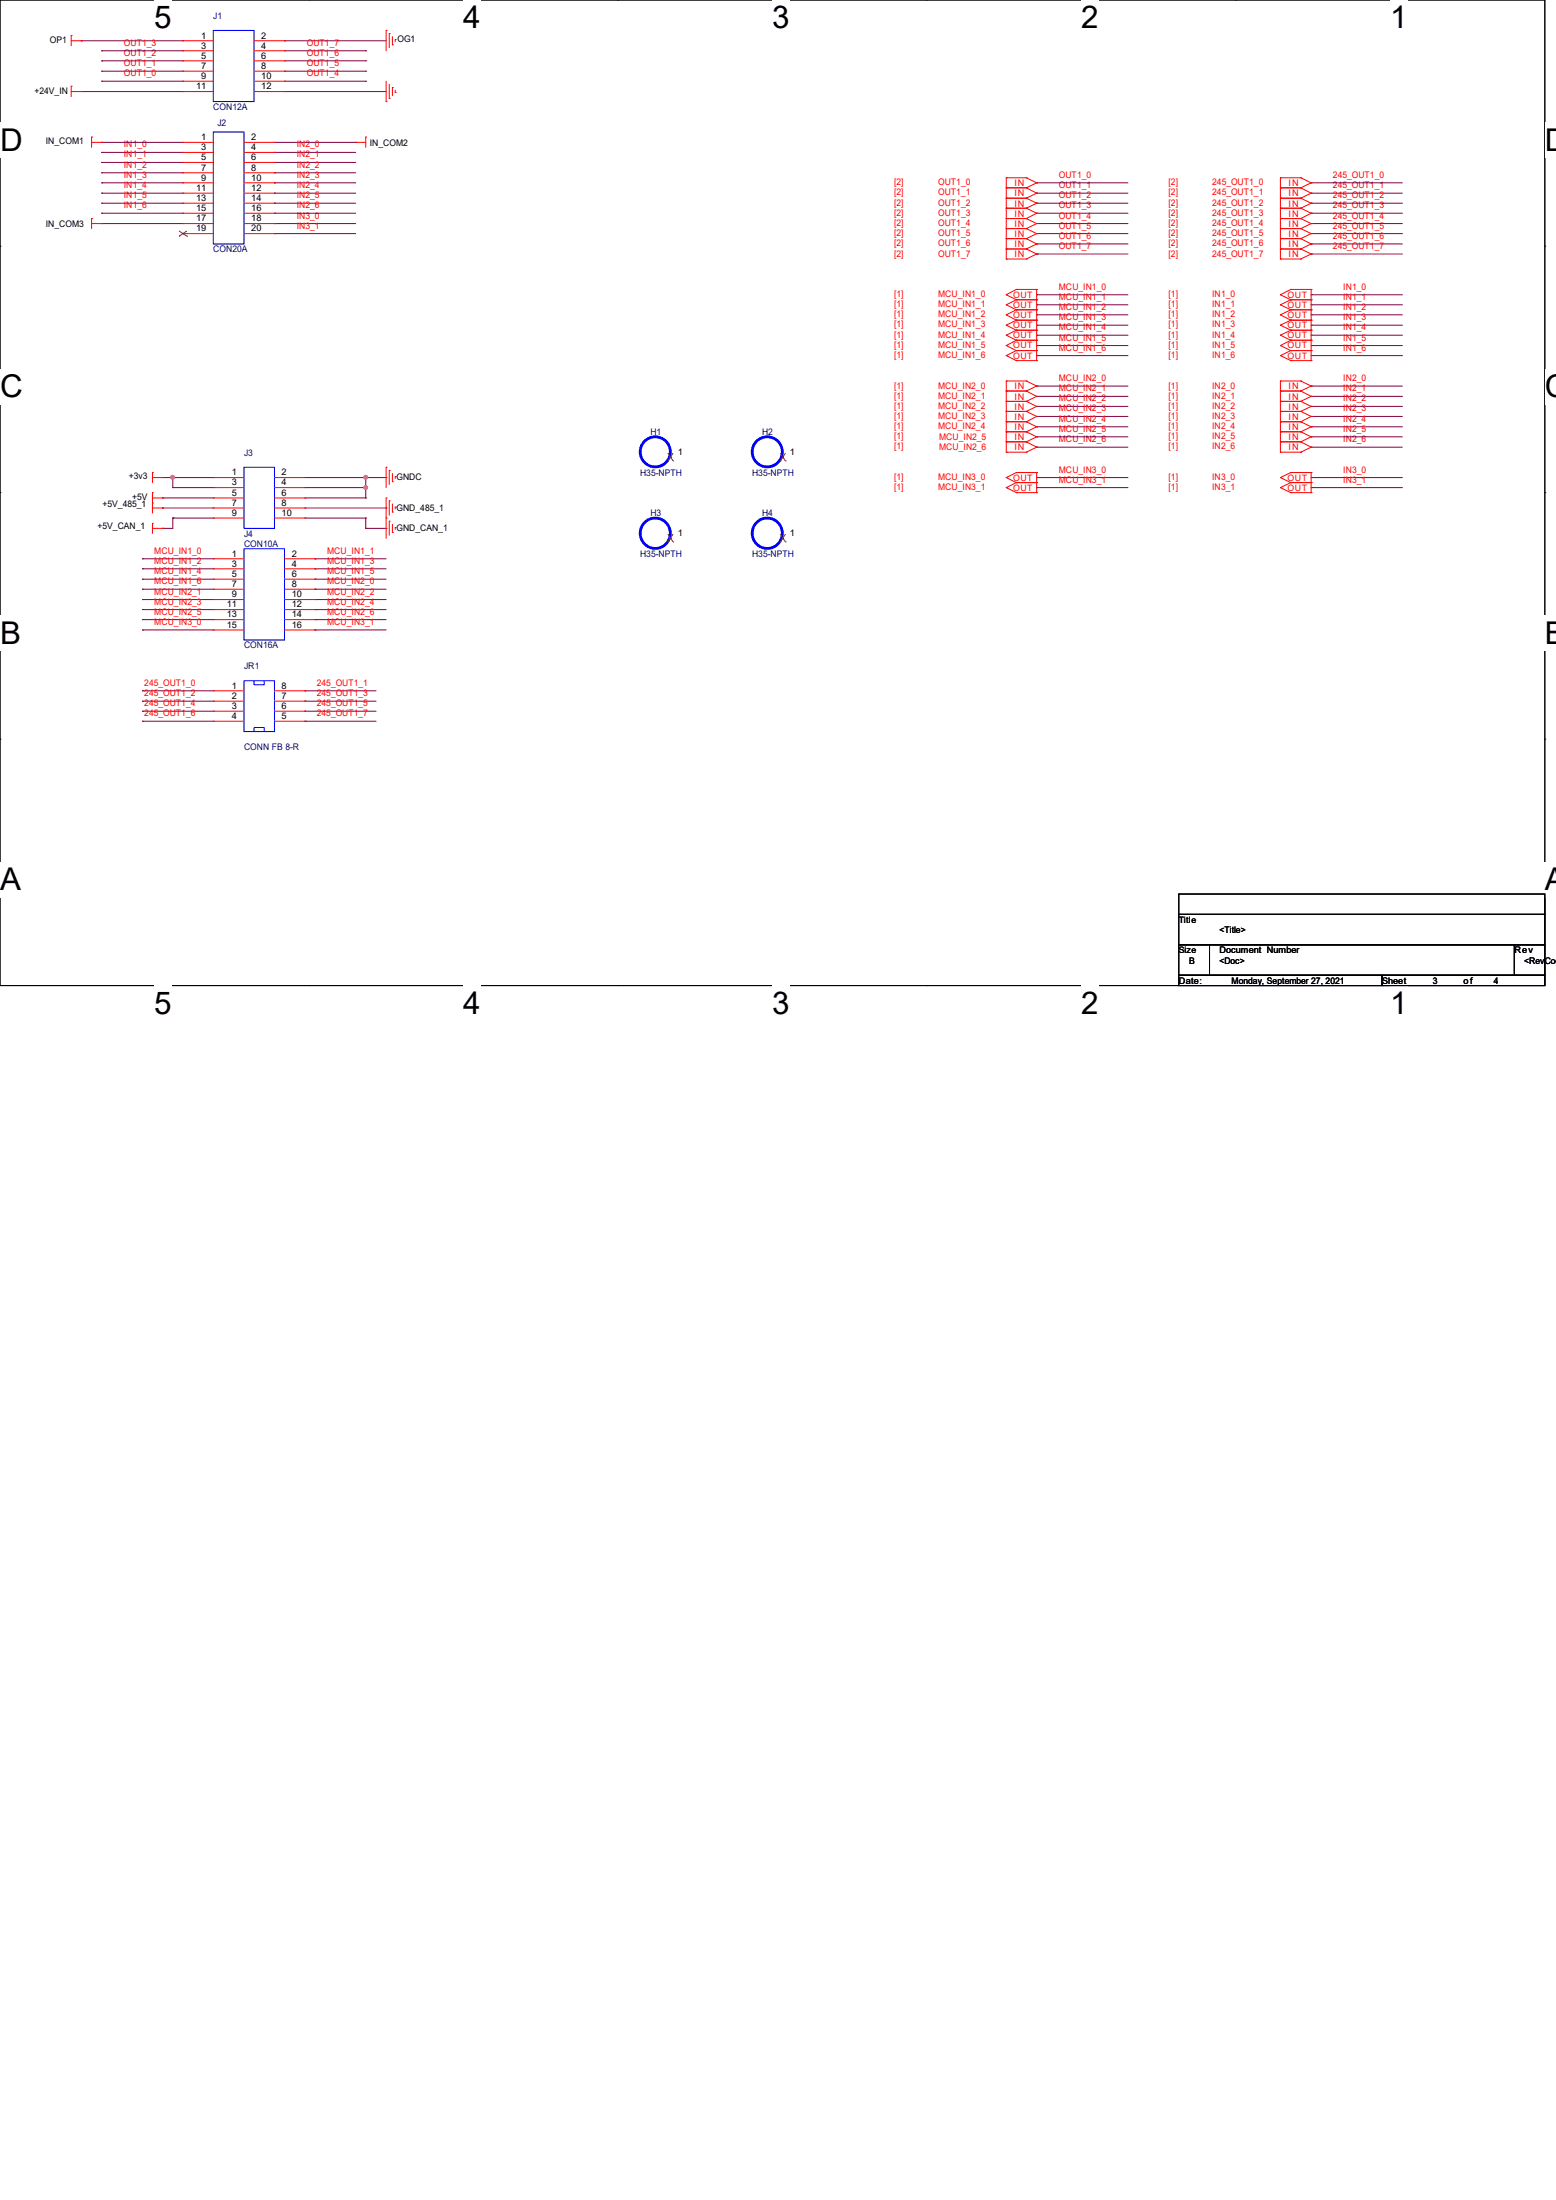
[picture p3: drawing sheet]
<svg xmlns="http://www.w3.org/2000/svg" width="210mm" height="297mm" viewBox="0 0 210 297" stroke-linecap="round" stroke-linejoin="round" font-family="sans-serif">
<path d="M0 0h208.5v133.1h-208.5z" fill="none" stroke="#000" stroke-width=".13"/>
<g fill="#fff">
<path d="M20.8 0h2.4v4.7h-2.4z"/>
<path d="M20.8 133.1h2.4v4.7h-2.4z"/>
</g>
<path d="M41.7 0h.1M41.7 133.1h.1" fill="none" stroke="#000" stroke-width=".13"/>
<g fill="#fff">
<path d="M62.5 0h2.4v4.7h-2.4z"/>
<path d="M62.5 133.1h2.4v4.7h-2.4z"/>
</g>
<path d="M83.4 0h.1M83.4 133.1h.1" fill="none" stroke="#000" stroke-width=".13"/>
<g fill="#fff">
<path d="M104.2 0h2.4v4.7h-2.4z"/>
<path d="M104.2 133.1h2.4v4.7h-2.4z"/>
</g>
<path d="M125.1 0h.1M125.1 133.1h.1" fill="none" stroke="#000" stroke-width=".13"/>
<g fill="#fff">
<path d="M145.9 0h2.4v4.7h-2.4z"/>
<path d="M145.9 133.1h2.4v4.7h-2.4z"/>
</g>
<path d="M166.8 0h.1M166.8 133.1h.1" fill="none" stroke="#000" stroke-width=".13"/>
<g fill="#fff">
<path d="M187.6 0h2.4v4.7h-2.4z"/>
<path d="M187.6 133.1h2.4v4.7h-2.4z"/>
<path d="M0 16.6h3v4.7h-3z"/>
<path d="M208.5 16.6h1.5v4.7h-1.5z"/>
<path d="M0 49.8h3v4.8h-3z"/>
<path d="M208.5 49.8h1.5v4.8h-1.5z"/>
</g>
<path d="M0 33.2h.1M208.5 33.2h.1" fill="none" stroke="#000" stroke-width=".13"/>
<g fill="#fff">
<path d="M0 83.1h2.8v4.7h-2.8z"/>
<path d="M208.5 83.1h1.5v4.7h-1.5z"/>
</g>
<path d="M0 66.5h.1M208.5 66.5h.1" fill="none" stroke="#000" stroke-width=".13"/>
<g fill="#fff">
<path d="M-.1 116.4h2.9v4.7h-2.9z"/>
<path d="M208.4 116.4h1.6v4.7h-1.6z"/>
</g>
<path d="M0 99.8h.1M208.5 99.8h.1M159.1 120.7h49.4v2.7h-49.4zM159.1 123.4h49.4v4.2h-49.4zM159.1 127.6h4.1v4.1h-4.1zM159.1 131.7h27.4v1.4h-27.4zM163.2 127.6h41.2v4.1h-41.2zM186.5 131.7h22v1.4h-22zM204.4 127.6h4.1v4.1h-4.1z" fill="none" stroke="#000" stroke-width=".13"/>
<g fill="none" stroke="#800040" stroke-width=".13">
<path d="M11 5.5h.1M11 12.4h13.7M11 5.5h13.7M13.7 8.2h.1M13.7 6.9h.1M13.7 9.6h.1M13.7 11h.1M13.7 19.2h.1M13.7 8.2h11M13.7 6.9h11M13.7 9.6h11M13.7 11h11"/>
<path d="M13.7 19.2h11M24.7 12.4h.1M37 19.2h11M38.4 12.4h.1M38.4 5.5h.1M38.4 12.4h13.7M38.4 5.5h13.7M38.4 8.2h11M38.4 6.9h11M38.4 9.6h11M38.4 11h11M48 19.2h.1"/>
<path d="M49.4 6.9h.1M49.4 8.2h.1M49.4 9.6h.1M49.4 11h.1M13.7 30.2h.1M13.7 20.6h.1M13.7 21.9h.1M13.7 23.3h.1M13.7 24.7h.1M13.7 26.1h.1M13.7 27.4h.1M13.7 28.8h.1"/>
<path d="M13.7 26.1h11M13.7 24.7h11M13.7 28.8h11M13.7 27.4h11M13.7 30.2h11M13.7 20.6h11M13.7 21.9h11M13.7 23.3h11M37 30.2h.1M37 31.5h.1M37 20.6h.1M37 21.9h.1"/>
<path d="M37 23.3h.1M37 24.7h.1M37 26.1h.1M37 27.4h.1M37 28.8h.1M37 26.1h11M37 24.7h11M37 28.8h11M37 27.4h11M37 31.5h11M37 30.2h11M37 20.6h11"/>
<path d="M37 21.9h11M37 23.3h11M139.9 26.1h.1M139.9 24.7h.1M139.9 28.8h.1M139.9 27.4h.1M139.9 31.5h.1M139.9 30.2h.1M139.9 34.3h.1M139.9 32.9h.1M139.9 39.8h.1M139.9 26.1h12.3"/>
<path d="M139.9 24.7h12.3M139.9 28.8h12.3M139.9 27.4h12.3M139.9 31.5h12.3M139.9 30.2h12.3M139.9 34.3h12.3M139.9 32.9h12.3M139.9 39.8h12.3M177 26.1h.1M177 24.7h.1M177 28.8h.1M177 27.4h.1"/>
<path d="M177 31.5h.1M177 30.2h.1M177 34.3h.1M177 32.9h.1M177 39.8h.1M177 26.1h12.3M177 24.7h12.3M177 28.8h12.3M177 27.4h12.3M177 31.5h12.3M177 30.2h12.3M177 34.3h12.3"/>
<path d="M177 32.9h12.3M177 39.8h12.3M139.9 41.1h.1M139.9 42.5h.1M139.9 43.9h.1M139.9 45.3h.1M139.9 46.7h.1M139.9 48h.1M139.9 52.1h.1M139.9 53.5h.1M139.9 54.9h.1M139.9 56.2h.1"/>
<path d="M139.9 57.6h.1M139.9 59h.1M139.9 41.1h12.3M139.9 42.5h12.3M139.9 43.9h12.3M139.9 45.3h12.3M139.9 46.7h12.3M139.9 48h12.3M139.9 52.1h12.3M139.9 53.5h12.3M139.9 54.9h12.3M139.9 56.2h12.3"/>
<path d="M139.9 57.6h12.3M139.9 59h12.3M177 41.1h.1M177 42.5h.1M177 43.9h.1M177 45.3h.1M177 46.7h.1M177 48h.1M177 52.1h.1M177 53.5h.1M177 54.9h.1M177 56.2h.1"/>
<path d="M177 57.6h.1M177 59h.1M177 41.1h12.3M177 42.5h12.3M177 43.9h12.3M177 45.3h12.3M177 46.7h12.3M177 48h12.3M177 52.1h12.3M177 53.5h12.3M177 54.9h12.3M177 56.2h12.3"/>
<path d="M177 57.6h12.3M177 59h12.3M19.2 75.4h.1M19.2 76.8h.1M19.2 78.2h.1M19.2 79.5h.1M19.2 75.4h9.6M19.2 76.8h9.6M19.2 78.2h9.6M19.2 79.5h9.6M21.9 67.2h.1M21.9 68.6h.1"/>
<path d="M21.9 71.3h.1M21.9 64.5h6.9M21.9 67.2h6.9M21.9 68.6h6.9M23.3 64.5h.1M23.3 69.9h.1M23.3 65.8h.1M23.3 65.8h5.5M23.3 69.9v1.4h-1.4M23.3 69.9h5.5M23.3 64.5v1.3M28.8 64.5h.1"/>
<path d="M41.1 64.5h11M41.1 65.8h8.3M41.1 67.2h8.3M41.1 68.6h11M41.1 69.9h8.3M42.5 75.4h.1M42.5 76.8h.1M42.5 78.2h.1M42.5 79.5h.1M42.5 75.4h9.6M42.5 76.8h9.6M42.5 78.2h9.6"/>
<path d="M42.5 79.5h9.6M49.4 64.5h.1M49.4 65.8h.1M49.4 67.2h.1M49.4 69.9h.1M49.4 71.3h.1M49.4 71.3h2.7M49.4 64.5v2.7M49.4 69.9v1.4M52.1 68.6h.1M52.1 64.5h.1M52.1 71.3h.1"/>
<path d="M139.9 64.5h.1M139.9 65.8h.1M139.9 60.4h.1M139.9 64.5h12.3M139.9 65.8h12.3M139.9 60.4h12.3M177 64.5h.1M177 65.8h.1M177 60.4h.1M177 64.5h12.3M177 65.8h12.3M177 60.4h12.3"/>
<path d="M19.2 80.9h.1M19.2 82.3h.1M19.2 83.7h.1M19.2 85h.1M19.2 93.3h.1M19.2 94.7h.1M19.2 96h.1M19.2 97.4h.1M19.2 80.9h9.6M19.2 82.3h9.6M19.2 83.7h9.6M19.2 85h9.6"/>
<path d="M19.2 93.3h9.6M19.2 94.7h9.6M19.2 96h9.6M19.2 97.4h9.6M41.1 93.3h.1M41.1 94.7h.1M41.1 96h.1M41.1 97.4h.1M41.1 93.3h9.7M41.1 94.7h9.7M41.1 96h9.7M41.1 97.4h9.7"/>
<path d="M42.5 80.9h.1M42.5 82.3h.1M42.5 83.7h.1M42.5 85h.1M42.5 80.9h9.6M42.5 82.3h9.6M42.5 83.7h9.6M42.5 85h9.6"/>
</g>
<g fill="#f0f" stroke="#f0f" stroke-width=".13">
<circle cx="49.4" cy="64.4" r=".25"/>
<circle cx="49.4" cy="65.8" r=".25"/>
<circle cx="23.3" cy="64.4" r=".25"/>
</g>
<g fill="none" stroke="#f00" stroke-width=".13">
<path d="M9.6 4.8h.1M9.6 11.6h.1M9.6 5.5h1.4M9.6 4.8v1.4M9.6 11.6v1.4M9.6 12.4h1.4M11 5.5h.1M11 12.4h.1M12.4 18.5h.1M12.4 18.5v1.4M12.4 19.2h1.3M13.7 19.2h.1"/>
<path d="M24.7 5.5h.1M24.7 6.9h.1M24.7 8.2h.1M24.7 9.6h.1M24.7 11h.1M24.7 12.4h.1M24.7 19.2h.1M24.7 5.5h4.1M24.7 12.4h4.1M24.7 19.2h4.1M24.7 6.9h4.1M24.7 8.2h4.1"/>
<path d="M24.7 9.6h4.1M24.7 11h4.1M32.9 19.2h4.1M34.3 5.5h4.1M34.3 12.4h4.1M34.3 6.9h4.1M34.3 8.2h4.1M34.3 9.6h4.1M34.3 11h4.1M37 19.2h.1M38.4 5.5h.1M38.4 6.9h.1"/>
<path d="M38.4 8.2h.1M38.4 9.6h.1M38.4 11h.1M38.4 12.4h.1M48 19.2h.1M48 19.2h1.4M49.4 18.5h.1M49.4 18.5v1.4M52.1 13.7h.1M52.1 4.1h.1M52.1 4.1v2.8M52.1 11v2.7"/>
<path d="M52.5 13.3h.1M52.5 4.5h.1M52.5 4.5v1.9M52.5 11.4v1.9M53 11.8h.1M53 6.1h.1M53 5v1.1M53 11.8v1.1M53.3 12.5h.1M53.3 5.3h.1M53.3 5.3v.3M53.3 12.2v.3"/>
<path d="M12.4 29.5h.1M12.4 30.2h1.3M12.4 29.5v1.4M13.7 30.2h.1M24.7 20.6h.1M24.7 21.9h.1M24.7 23.3h.1M24.7 24.7h.1M24.7 26.1h.1M24.7 27.4h.1M24.7 28.8h.1M24.7 30.2h.1"/>
<path d="M24.7 31.5h.1M24.7 30.2h4.1M24.7 20.6h4.1M24.7 21.9h4.1M24.7 23.3h4.1M24.7 24.7h4.1M24.7 26.1h4.1M24.7 27.4h4.1M24.7 28.8h4.1M24.7 31.5h4.1M32.9 30.2h4.1M32.9 20.6h4.1"/>
<path d="M32.9 21.9h4.1M32.9 23.3h4.1M32.9 24.7h4.1M32.9 26.1h4.1M32.9 27.4h4.1M32.9 28.8h4.1M32.9 31.5h4.1M37 20.6h.1M37 21.9h.1M37 23.3h.1M37 24.7h.1M37 26.1h.1"/>
<path d="M37 27.4h.1M37 28.8h.1M37 30.2h.1M37 31.5h.1M135.8 25.4h.1M135.8 24h.1M135.8 26.8h.1M135.8 28.1h.1M135.8 29.5h.1M135.8 30.9h.1M135.8 32.2h.1M135.8 33.6h.1"/>
<path d="M135.8 35h.1M135.8 39.8h.1M135.8 24h2.7M135.8 25.4h2.7M135.8 24v11M135.8 26.8h2.7M135.8 28.1h2.7M135.8 29.5h2.7M135.8 30.9h2.7M135.8 32.2h2.7M135.8 33.6h2.7M135.8 35h2.7"/>
<path d="M135.8 39.8l1.4 .7M137.2 39.1h.1M137.2 39.1l-1.4 .7M137.2 39.1h2.7M138.5 24h.1M138.5 25.4h.1M138.5 26.8h.1M138.5 28.1h.1M138.5 29.5h.1M138.5 30.9h.1M138.5 32.2h.1M138.5 33.6h.1"/>
<path d="M138.5 35h.1M138.5 24l1.4 .7M138.5 25.4l1.4 .7M138.5 26.8l1.4 .6M138.5 28.1l1.4 .7M138.5 29.5l1.4 .7M138.5 30.9l1.4 .6M138.5 32.2l1.4 .7M138.5 33.6l1.4 .7M139.9 24.7h.1M139.9 26.1h.1M139.9 27.4h.1"/>
<path d="M139.9 28.8h.1M139.9 30.2h.1M139.9 31.5h.1M139.9 32.9h.1M139.9 34.3h.1M139.9 39.1h.1M139.9 24.7l-1.4 .7M139.9 26.1l-1.4 .7M139.9 27.4l-1.4 .7M139.9 28.8l-1.4 .7M139.9 30.2l-1.4 .7M139.9 31.5l-1.4 .7"/>
<path d="M139.9 32.9l-1.4 .7M139.9 34.3l-1.4 .7M139.9 39.1v9.6M172.8 25.4h.1M172.8 24h.1M172.8 26.8h.1M172.8 28.1h.1M172.8 29.5h.1M172.8 30.9h.1M172.8 32.2h.1M172.8 33.6h.1M172.8 35h.1"/>
<path d="M172.8 39.8h.1M172.8 24h2.8M172.8 25.4h2.8M172.8 26.8h2.8M172.8 28.1h2.8M172.8 29.5h2.8M172.8 30.9h2.8M172.8 32.2h2.8M172.8 33.6h2.8M172.8 35h2.8M172.8 24v11M172.8 39.8l1.4 .7"/>
<path d="M174.2 39.1h.1M174.2 39.1h2.8M174.2 39.1l-1.4 .7M175.6 24h.1M175.6 25.4h.1M175.6 26.8h.1M175.6 28.1h.1M175.6 29.5h.1M175.6 30.9h.1M175.6 32.2h.1M175.6 33.6h.1M175.6 35h.1"/>
<path d="M175.6 24l1.4 .7M175.6 25.4l1.4 .7M175.6 26.8l1.4 .6M175.6 28.1l1.4 .7M175.6 29.5l1.4 .7M175.6 30.9l1.4 .6M175.6 32.2l1.4 .7M175.6 33.6l1.4 .7M177 24.7h.1M177 26.1h.1M177 27.4h.1M177 28.8h.1"/>
<path d="M177 30.2h.1M177 31.5h.1M177 32.9h.1M177 34.3h.1M177 39.1h.1M177 24.7l-1.4 .7M177 26.1l-1.4 .7M177 27.4l-1.4 .7M177 28.8l-1.4 .7M177 30.2l-1.4 .7M177 31.5l-1.4 .7M177 32.9l-1.4 .7"/>
<path d="M177 34.3l-1.4 .7M177 39.1v9.6M135.8 42.5h.1M135.8 41.1h.1M135.8 43.9h.1M135.8 46.7h.1M135.8 45.3h.1M135.8 48h.1M135.8 59.6h.1M135.8 52.8h.1M135.8 51.4h.1M135.8 54.2h.1"/>
<path d="M135.8 55.5h.1M135.8 56.9h.1M135.8 58.3h.1M135.8 51.4v9.6M135.8 42.5l1.4 .7M135.8 41.1l1.4 .7M135.8 43.9l1.4 .7M135.8 46.7l1.4 .6M135.8 45.3l1.4 .6M135.8 48l1.4 .7M135.8 59.6h2.7M135.8 51.4h2.7"/>
<path d="M135.8 52.8h2.7M135.8 54.2h2.7M135.8 55.5h2.7M135.8 56.9h2.7M135.8 58.3h2.7M137.2 40.5h.1M137.2 41.8h.1M137.2 43.2h.1M137.2 44.6h.1M137.2 45.9h.1M137.2 47.3h.1M137.2 48.7h.1"/>
<path d="M137.2 40.5h2.7M137.2 41.8l-1.4 .7M137.2 41.8h2.7M137.2 43.2h2.7M137.2 40.5l-1.4 .6M137.2 43.2l-1.4 .7M137.2 44.6h2.7M137.2 45.9l-1.4 .8M137.2 45.9h2.7M137.2 47.3h2.7M137.2 44.6l-1.4 .7M137.2 47.3l-1.4 .7"/>
<path d="M137.2 48.7h2.7M138.5 59.6h.1M138.5 51.4h.1M138.5 52.8h.1M138.5 54.2h.1M138.5 55.5h.1M138.5 56.9h.1M138.5 58.3h.1M138.5 59.6l1.4 .8M138.5 51.4l1.4 .7M138.5 52.8l1.4 .7M138.5 54.2l1.4 .7"/>
<path d="M138.5 55.5l1.4 .7M138.5 56.9l1.4 .7M138.5 58.3l1.4 .7M139.9 40.5h.1M139.9 41.8h.1M139.9 43.2h.1M139.9 44.6h.1M139.9 45.9h.1M139.9 47.3h.1M139.9 48.7h.1M139.9 52.1h.1M139.9 53.5h.1"/>
<path d="M139.9 54.9h.1M139.9 56.2h.1M139.9 57.6h.1M139.9 59h.1M139.9 52.1l-1.4 .7M139.9 53.5l-1.4 .7M139.9 54.9l-1.4 .6M139.9 56.2l-1.4 .7M139.9 57.6l-1.4 .7M139.9 59l-1.4 .6M172.8 42.5h.1M172.8 41.1h.1"/>
<path d="M172.8 43.9h.1M172.8 46.7h.1M172.8 45.3h.1M172.8 48h.1M172.8 59.6h.1M172.8 52.8h.1M172.8 51.4h.1M172.8 54.2h.1M172.8 55.5h.1M172.8 56.9h.1M172.8 58.3h.1M172.8 51.4v9.6"/>
<path d="M172.8 42.5l1.4 .7M172.8 41.1l1.4 .7M172.8 43.9l1.4 .7M172.8 46.7l1.4 .6M172.8 45.3l1.4 .6M172.8 48l1.4 .7M172.8 59.6h2.8M172.8 51.4h2.8M172.8 52.8h2.8M172.8 54.2h2.8M172.8 55.5h2.8M172.8 56.9h2.8"/>
<path d="M172.8 58.3h2.8M174.2 40.5h.1M174.2 41.8h.1M174.2 43.2h.1M174.2 44.6h.1M174.2 45.9h.1M174.2 47.3h.1M174.2 48.7h.1M174.2 40.5h2.8M174.2 41.8h2.8M174.2 43.2h2.8M174.2 44.6h2.8"/>
<path d="M174.2 45.9h2.8M174.2 47.3h2.8M174.2 41.8l-1.4 .7M174.2 40.5l-1.4 .6M174.2 43.2l-1.4 .7M174.2 45.9l-1.4 .8M174.2 44.6l-1.4 .7M174.2 48.7h2.8M174.2 47.3l-1.4 .7M175.6 59.6h.1M175.6 51.4h.1M175.6 52.8h.1"/>
<path d="M175.6 54.2h.1M175.6 55.5h.1M175.6 56.9h.1M175.6 58.3h.1M175.6 59.6l1.4 .8M175.6 51.4l1.4 .7M175.6 52.8l1.4 .7M175.6 54.2l1.4 .7M175.6 55.5l1.4 .7M175.6 56.9l1.4 .7M175.6 58.3l1.4 .7M177 40.5h.1"/>
<path d="M177 41.8h.1M177 43.2h.1M177 44.6h.1M177 45.9h.1M177 47.3h.1M177 48.7h.1M177 52.1h.1M177 53.5h.1M177 54.9h.1M177 56.2h.1M177 57.6h.1M177 59h.1"/>
<path d="M177 52.1l-1.4 .7M177 53.5l-1.4 .7M177 54.9l-1.4 .6M177 56.2l-1.4 .7M177 57.6l-1.4 .7M177 59l-1.4 .6M20.6 70.7h.1M20.6 66.5h.1M20.6 63.8h.1M20.6 67.9h.1M20.6 71.3h1.3M20.6 63.8v1.4"/>
<path d="M20.6 66.5v2.8M20.6 70.7v1.3M20.6 67.2h1.3M20.6 64.5h1.3M20.6 68.6h1.3M21.9 71.3h.1M21.9 67.2h.1M21.9 64.5h.1M21.9 68.6h.1M28.8 75.4h.1M28.8 76.8h.1M28.8 78.2h.1"/>
<path d="M28.8 79.5h.1M28.8 64.5h.1M28.8 65.8h.1M28.8 67.2h.1M28.8 68.6h.1M28.8 69.9h.1M28.8 67.2h4.1M28.8 64.5h4.1M28.8 68.6h4.1M28.8 75.4h4.1M28.8 76.8h4.1M28.8 78.2h4.1"/>
<path d="M28.8 79.5h4.1M28.8 65.8h4.1M28.8 69.9h4.1M37 67.2h4.1M37 64.5h4.1M37 68.6h4.1M37 65.8h4.1M37 69.9h4.1M38.4 75.4h4.1M38.4 76.8h4.1M38.4 78.2h4.1M38.4 79.5h4.1"/>
<path d="M41.1 64.5h.1M41.1 65.8h.1M41.1 67.2h.1M41.1 68.6h.1M41.1 69.9h.1M42.5 75.4h.1M42.5 76.8h.1M42.5 78.2h.1M42.5 79.5h.1M52.1 69.9h.1M52.1 67.2h.1M52.1 63.1h.1"/>
<path d="M52.1 63.1v2.7M52.1 67.2v5.5M52.5 70.4h.1M52.5 67.6h.1M52.5 63.5h.1M52.5 63.5v1.9M52.5 67.6v2M52.5 70.4v1.9M53 71.9h.1M53 69.1h.1M53 65h.1M53 63.9v1.1"/>
<path d="M53 68v1.1M53 70.8v1.1M53.3 71.2h.1M53.3 68.5h.1M53.3 64.3h.1M53.3 64.3v.3M53.3 68.5v.2M53.3 71.2v.3M90.5 61.7h.1M90.5 72.7h.1M105.6 61.7h.1M105.6 72.7h.1"/>
<path d="M135.8 65.8h.1M135.8 64.5h.1M135.8 61h.1M135.8 65.8l1.4 .7M135.8 64.5l1.4 .7M135.8 61h2.7M137.2 65.2h.1M137.2 66.5h.1M137.2 63.8h.1M137.2 65.2l-1.4 .6M137.2 65.2h2.7M137.2 66.5h2.7"/>
<path d="M137.2 63.8l-1.4 .7M137.2 63.8h2.7M138.5 61h.1M139.9 65.2h.1M139.9 66.5h.1M139.9 63.8h.1M139.9 60.4h.1M139.9 63.8v2.7M139.9 60.4l-1.4 .6M172.8 65.8h.1M172.8 64.5h.1M172.8 61h.1"/>
<path d="M172.8 65.8l1.4 .7M172.8 64.5l1.4 .7M172.8 61h2.8M174.2 65.2h.1M174.2 66.5h.1M174.2 63.8h.1M174.2 65.2h2.8M174.2 66.5h2.8M174.2 63.8h2.8M174.2 65.2l-1.4 .6M174.2 63.8l-1.4 .7M175.6 61h.1"/>
<path d="M177 65.2h.1M177 66.5h.1M177 63.8h.1M177 60.4h.1M177 63.8v2.7M177 60.4l-1.4 .6M28.8 80.9h.1M28.8 82.3h.1M28.8 83.7h.1M28.8 85h.1M28.8 93.3h.1M28.8 94.7h.1"/>
<path d="M28.8 96h.1M28.8 97.4h.1M28.8 80.9h4.1M28.8 82.3h4.1M28.8 83.7h4.1M28.8 85h4.1M28.8 93.3h4.1M28.8 94.7h4.1M28.8 96h4.1M28.8 97.4h4.1M37 93.3h4.1M37 94.7h4.1"/>
<path d="M37 96h4.1M37 97.4h4.1M38.4 80.9h4.1M38.4 82.3h4.1M38.4 83.7h4.1M38.4 85h4.1M41.1 97.4h.1M41.1 96h.1M41.1 94.7h.1M41.1 93.3h.1M42.5 80.9h.1M42.5 82.3h.1"/>
<path d="M42.5 83.7h.1M42.5 85h.1"/>
</g>
<path d="M28.8 4.1h5.5v9.6h-5.5zM28.8 17.8h4.1v15.1h-4.1zM32.9 74.1h5.5v12.3h-5.5zM32.9 63.1h4.1v8.2h-4.1zM32.9 91.9h4.1v6.9h-4.1zM34.3 91.9v.6h1.3v-.6M34.3 98.8v-.6h1.3v.6" fill="none" stroke="#00f" stroke-width=".13"/>
<g fill="none" stroke="#00f" stroke-width=".38">
<circle cx="88.4" cy="72" r="2.04"/>
<circle cx="88.4" cy="61" r="2.03"/>
<circle cx="103.5" cy="72" r="2.04"/>
<circle cx="103.5" cy="61" r="2.03"/>
</g>
<g fill="none" stroke="#804000" stroke-width=".13">
<path d="M24.2 31.9h.1M24.2 31.2l1 .7M25.2 31.9h.1M25.2 31.2l-1 .7M90.1 62.2h.1M90.1 73.2h.1M90.1 61.2l.7 1M90.1 72.1l.7 1.1M90.8 62.2h.1M90.8 73.2h.1M90.8 61.2l-.7 1M90.8 72.1l-.7 1.1"/>
<path d="M105.3 62.2h.1M105.3 73.2h.1M105.3 61.2l.7 1M105.3 72.1l.7 1.1M106 62.2h.1M106 73.2h.1M106 61.2l-.7 1M106 72.1l-.7 1.1"/>
</g>
<g font-size="4.2">
<text x="20.8" y="3.8">5</text>
<text x="62.5" y="3.8">4</text>
<text x="104.2" y="3.8">3</text>
<text x="145.9" y="3.8">2</text>
<text x="187.6" y="3.8">1</text>
<text x="0" y="20.4">D</text>
<text x="208.5" y="20.4">D</text>
<text x="0" y="53.6">C</text>
<text x="208.5" y="53.6">C</text>
<text x="0" y="86.9">B</text>
<text x="208.5" y="86.9">B</text>
<text x="0" y="120.2">A</text>
<text x="208.5" y="120.2">A</text>
<text x="20.8" y="136.9">5</text>
<text x="62.5" y="136.9">4</text>
<text x="104.2" y="136.9">3</text>
<text x="145.9" y="136.9">2</text>
<text x="187.6" y="136.9">1</text>
</g>
<g font-size="1.2">
<text x="6.7" y="5.8">OP1</text>
<text x="27.1" y="5.2">1</text>
<text x="35.3" y="5.2">2</text>
<text x="53.6" y="5.7">OG1</text>
<text x="27.1" y="6.6">3</text>
<text x="27.1" y="7.9">5</text>
<text x="27.1" y="9.3">7</text>
<text x="27.1" y="10.7">9</text>
<text x="35.3" y="6.6">4</text>
<text x="35.3" y="7.9">6</text>
<text x="35.3" y="9.3">8</text>
<text x="35.3" y="10.7">10</text>
<text x="4.7" y="12.7">+24V_IN</text>
<text x="26.5" y="12.1">11</text>
<text x="35.3" y="12.1">12</text>
<text x="6.2" y="19.4">IN_COM1</text>
<text x="27.1" y="18.9">1</text>
<text x="27.1" y="20.3">3</text>
<text x="27.1" y="21.6">5</text>
<text x="27.1" y="23">7</text>
<text x="33.9" y="18.9">2</text>
<text x="33.9" y="20.3">4</text>
<text x="33.9" y="21.6">6</text>
<text x="33.9" y="23">8</text>
<text x="49.9" y="19.6">IN_COM2</text>
<text x="26.5" y="25.8">11</text>
<text x="26.5" y="27.1">13</text>
<text x="26.5" y="28.5">15</text>
<text x="26.5" y="29.9">17</text>
<text x="27.1" y="24.4">9</text>
<text x="33.9" y="24.4">10</text>
<text x="33.9" y="25.8">12</text>
<text x="33.9" y="27.1">14</text>
<text x="33.9" y="28.5">16</text>
<text x="33.9" y="29.9">18</text>
<text x="6.2" y="30.6">IN_COM3</text>
<text x="26.5" y="31.2">19</text>
<text x="33.9" y="31.2">20</text>
<text x="17.4" y="64.6">+3v3</text>
<text x="31.3" y="64.2">1</text>
<text x="31.3" y="65.5">3</text>
<text x="38" y="64.2">2</text>
<text x="38" y="65.5">4</text>
<text x="53.5" y="64.8">GNDC</text>
<text x="91.5" y="61.4">1</text>
<text x="106.6" y="61.4">1</text>
<text x="13.2" y="71.4">+5V_CAN_1</text>
<text x="13.8" y="68.5">+5V_485_1</text>
<text x="17.8" y="67.5">+5V</text>
<text x="31.3" y="66.9">5</text>
<text x="31.3" y="68.3">7</text>
<text x="31.3" y="69.6">9</text>
<text x="38" y="66.9">6</text>
<text x="38" y="68.3">8</text>
<text x="38" y="69.6">10</text>
<text x="53.5" y="71.6">GND_CAN_1</text>
<text x="53.5" y="68.9">GND_485_1</text>
<text x="31.3" y="75.1">1</text>
<text x="31.3" y="76.5">3</text>
<text x="31.3" y="77.9">5</text>
<text x="39.4" y="75.1">2</text>
<text x="39.4" y="76.5">4</text>
<text x="39.4" y="77.9">6</text>
<text x="91.5" y="72.4">1</text>
<text x="106.6" y="72.4">1</text>
<text x="30.6" y="82">11</text>
<text x="30.6" y="83.4">13</text>
<text x="31.3" y="79.2">7</text>
<text x="31.3" y="80.6">9</text>
<text x="39.4" y="79.2">8</text>
<text x="39.4" y="80.6">10</text>
<text x="39.4" y="82">12</text>
<text x="39.4" y="83.4">14</text>
<text x="30.6" y="84.8">15</text>
<text x="39.4" y="84.8">16</text>
<text x="31.3" y="93">1</text>
<text x="31.3" y="94.4">2</text>
<text x="31.3" y="95.7">3</text>
<text x="38" y="95.7">6</text>
<text x="38" y="94.4">7</text>
<text x="38" y="93">8</text>
<text x="31.3" y="97.1">4</text>
<text x="38" y="97.1">5</text>
<text x="159.1" y="124.5">Title</text>
<text x="164.6" y="125.9">&lt;Title&gt;</text>
<text x="159.1" y="128.7">Size</text>
<text x="160.5" y="130.1">B</text>
<text x="164.6" y="130.1">&lt;Doc&gt;</text>
<text x="164.6" y="128.7">Document Number</text>
<text x="204.4" y="128.7">Rev</text>
<text x="205.7" y="130.1">&lt;RevCode</text>
<text x="159.1" y="132.8">Date:</text>
<text x="166.2" y="132.8">Monday, September 27, 2021</text>
<text x="186.5" y="132.8">Sheet</text>
<text x="193.4" y="132.8">3</text>
<text x="197.5" y="132.8">of</text>
<text x="201.6" y="132.8">4</text>
</g>
<g font-size="1.2" fill="#000080">
<text x="28.8" y="2.5">J1</text>
<text x="28.8" y="14.9">CON12A</text>
<text x="29.3" y="17.1">J2</text>
<text x="28.8" y="34.1">CON20A</text>
<text x="87.8" y="58.8">H1</text>
<text x="102.9" y="58.8">H2</text>
<text x="32.9" y="61.5">J3</text>
<text x="86.4" y="64.2">H35-NPTH</text>
<text x="101.5" y="64.2">H35-NPTH</text>
<text x="87.8" y="69.7">H3</text>
<text x="102.9" y="69.7">H4</text>
<text x="32.9" y="72.5">J4</text>
<text x="32.9" y="73.8">CON10A</text>
<text x="86.4" y="75.2">H35-NPTH</text>
<text x="101.5" y="75.2">H35-NPTH</text>
<text x="32.9" y="87.5">CON16A</text>
<text x="32.9" y="90.3">JR1</text>
<text x="32.9" y="101.3">CONN FB 8-R</text>
</g>
<g font-size="1.2" fill="#f00">
<text x="16.7" y="7.5">OUT1_2</text>
<text x="16.7" y="6.2">OUT1_3</text>
<text x="16.7" y="8.9">OUT1_1</text>
<text x="16.7" y="10.3">OUT1_0</text>
<text x="41.4" y="6.2">OUT1_7</text>
<text x="41.4" y="7.5">OUT1_6</text>
<text x="41.4" y="8.9">OUT1_5</text>
<text x="41.4" y="10.3">OUT1_4</text>
<text x="16.7" y="19.9">IN1_0</text>
<text x="16.7" y="21.3">IN1_1</text>
<text x="16.7" y="22.6">IN1_2</text>
<text x="40" y="19.9">IN2_0</text>
<text x="40" y="21.3">IN2_1</text>
<text x="40" y="22.6">IN2_2</text>
<text x="16.7" y="24">IN1_3</text>
<text x="16.7" y="25.4">IN1_4</text>
<text x="16.7" y="26.8">IN1_5</text>
<text x="16.7" y="28.1">IN1_6</text>
<text x="40" y="29.5">IN3_0</text>
<text x="40" y="24">IN2_3</text>
<text x="40" y="25.4">IN2_4</text>
<text x="40" y="26.8">IN2_5</text>
<text x="40" y="28.1">IN2_6</text>
<text x="120.7" y="25">[2]</text>
<text x="120.7" y="26.4">[2]</text>
<text x="120.7" y="27.8">[2]</text>
<text x="120.7" y="29.1">[2]</text>
<text x="126.6" y="25">OUT1_0</text>
<text x="126.6" y="26.4">OUT1_1</text>
<text x="126.6" y="27.8">OUT1_2</text>
<text x="126.6" y="29.1">OUT1_3</text>
<text x="136.9" y="25.1">IN</text>
<text x="136.9" y="26.5">IN</text>
<text x="136.9" y="27.9">IN</text>
<text x="136.9" y="29.3">IN</text>
<text x="142.9" y="25.4">OUT1_1</text>
<text x="142.9" y="24">OUT1_0</text>
<text x="142.9" y="28.1">OUT1_3</text>
<text x="142.9" y="26.8">OUT1_2</text>
<text x="142.9" y="29.5">OUT1_4</text>
<text x="157.7" y="25">[2]</text>
<text x="157.7" y="26.4">[2]</text>
<text x="157.7" y="27.8">[2]</text>
<text x="157.7" y="29.1">[2]</text>
<text x="163.6" y="25">245_OUT1_0</text>
<text x="163.6" y="26.4">245_OUT1_1</text>
<text x="163.6" y="27.8">245_OUT1_2</text>
<text x="163.6" y="29.1">245_OUT1_3</text>
<text x="173.9" y="25.1">IN</text>
<text x="173.9" y="26.5">IN</text>
<text x="173.9" y="27.9">IN</text>
<text x="173.9" y="29.3">IN</text>
<text x="179.9" y="25.4">245_OUT1_1</text>
<text x="179.9" y="24">245_OUT1_0</text>
<text x="179.9" y="28.1">245_OUT1_3</text>
<text x="179.9" y="26.8">245_OUT1_2</text>
<text x="179.9" y="29.5">245_OUT1_4</text>
<text x="40" y="30.9">IN3_1</text>
<text x="120.7" y="30.5">[2]</text>
<text x="120.7" y="31.9">[2]</text>
<text x="120.7" y="33.2">[2]</text>
<text x="120.7" y="34.6">[2]</text>
<text x="126.6" y="30.5">OUT1_4</text>
<text x="126.6" y="31.9">OUT1_5</text>
<text x="126.6" y="33.2">OUT1_6</text>
<text x="126.6" y="34.6">OUT1_7</text>
<text x="136.9" y="30.6">IN</text>
<text x="136.9" y="32">IN</text>
<text x="136.9" y="33.4">IN</text>
<text x="136.9" y="34.8">IN</text>
<text x="142.9" y="30.9">OUT1_5</text>
<text x="142.9" y="33.6">OUT1_7</text>
<text x="142.9" y="32.3">OUT1_6</text>
<text x="157.7" y="30.5">[2]</text>
<text x="157.7" y="31.9">[2]</text>
<text x="157.7" y="33.2">[2]</text>
<text x="157.7" y="34.6">[2]</text>
<text x="163.6" y="30.5">245_OUT1_4</text>
<text x="163.6" y="31.9">245_OUT1_5</text>
<text x="163.6" y="33.2">245_OUT1_6</text>
<text x="163.6" y="34.6">245_OUT1_7</text>
<text x="173.9" y="30.6">IN</text>
<text x="173.9" y="32">IN</text>
<text x="173.9" y="33.4">IN</text>
<text x="173.9" y="34.8">IN</text>
<text x="179.9" y="30.9">245_OUT1_5</text>
<text x="179.9" y="33.6">245_OUT1_7</text>
<text x="179.9" y="32.3">245_OUT1_6</text>
<text x="120.7" y="40.1">[1]</text>
<text x="120.7" y="41.5">[1]</text>
<text x="126.6" y="40.1">MCU_IN1_0</text>
<text x="126.6" y="41.5">MCU_IN1_1</text>
<text x="136.7" y="40.2">OUT</text>
<text x="136.7" y="41.6">OUT</text>
<text x="142.9" y="39.1">MCU_IN1_0</text>
<text x="142.9" y="40.5">MCU_IN1_1</text>
<text x="142.9" y="41.8">MCU_IN1_2</text>
<text x="157.7" y="40.1">[1]</text>
<text x="157.7" y="41.5">[1]</text>
<text x="163.6" y="40.1">IN1_0</text>
<text x="163.6" y="41.5">IN1_1</text>
<text x="173.8" y="40.2">OUT</text>
<text x="173.8" y="41.6">OUT</text>
<text x="181.3" y="39.1">IN1_0</text>
<text x="181.3" y="40.5">IN1_1</text>
<text x="181.3" y="41.8">IN1_2</text>
<text x="120.7" y="42.8">[1]</text>
<text x="120.7" y="44.2">[1]</text>
<text x="120.7" y="46.9">[1]</text>
<text x="120.7" y="45.6">[1]</text>
<text x="126.6" y="42.8">MCU_IN1_2</text>
<text x="126.6" y="44.2">MCU_IN1_3</text>
<text x="126.6" y="46.9">MCU_IN1_5</text>
<text x="126.6" y="45.6">MCU_IN1_4</text>
<text x="136.7" y="42.9">OUT</text>
<text x="136.7" y="44.3">OUT</text>
<text x="136.7" y="47">OUT</text>
<text x="136.7" y="45.7">OUT</text>
<text x="142.9" y="43.2">MCU_IN1_3</text>
<text x="142.9" y="44.6">MCU_IN1_4</text>
<text x="142.9" y="46">MCU_IN1_5</text>
<text x="142.9" y="47.3">MCU_IN1_6</text>
<text x="157.7" y="42.8">[1]</text>
<text x="157.7" y="44.2">[1]</text>
<text x="157.7" y="46.9">[1]</text>
<text x="157.7" y="45.6">[1]</text>
<text x="163.6" y="42.8">IN1_2</text>
<text x="163.6" y="44.2">IN1_3</text>
<text x="163.6" y="46.9">IN1_5</text>
<text x="163.6" y="45.6">IN1_4</text>
<text x="173.8" y="42.9">OUT</text>
<text x="173.8" y="44.3">OUT</text>
<text x="173.8" y="47">OUT</text>
<text x="173.8" y="45.7">OUT</text>
<text x="181.3" y="43.2">IN1_3</text>
<text x="181.3" y="44.6">IN1_4</text>
<text x="181.3" y="46">IN1_5</text>
<text x="181.3" y="47.3">IN1_6</text>
<text x="120.7" y="48.3">[1]</text>
<text x="120.7" y="52.5">[1]</text>
<text x="120.7" y="53.8">[1]</text>
<text x="126.6" y="48.3">MCU_IN1_6</text>
<text x="126.6" y="52.5">MCU_IN2_0</text>
<text x="126.6" y="53.8">MCU_IN2_1</text>
<text x="136.7" y="48.4">OUT</text>
<text x="136.9" y="52.6">IN</text>
<text x="136.9" y="53.9">IN</text>
<text x="142.9" y="51.4">MCU_IN2_0</text>
<text x="142.9" y="52.8">MCU_IN2_1</text>
<text x="157.7" y="48.3">[1]</text>
<text x="157.7" y="52.5">[1]</text>
<text x="157.7" y="53.8">[1]</text>
<text x="163.6" y="48.3">IN1_6</text>
<text x="163.6" y="52.5">IN2_0</text>
<text x="163.6" y="53.8">IN2_1</text>
<text x="173.8" y="48.4">OUT</text>
<text x="173.9" y="52.6">IN</text>
<text x="173.9" y="53.9">IN</text>
<text x="181.3" y="51.4">IN2_0</text>
<text x="181.3" y="52.8">IN2_1</text>
<text x="120.7" y="55.2">[1]</text>
<text x="120.7" y="56.6">[1]</text>
<text x="120.7" y="57.9">[1]</text>
<text x="120.7" y="59.3">[1]</text>
<text x="126.6" y="55.2">MCU_IN2_2</text>
<text x="126.6" y="56.6">MCU_IN2_3</text>
<text x="126.6" y="57.9">MCU_IN2_4</text>
<text x="126.7" y="59.4">MCU_IN2_5</text>
<text x="136.9" y="55.3">IN</text>
<text x="136.9" y="56.7">IN</text>
<text x="136.9" y="58.1">IN</text>
<text x="136.9" y="59.4">IN</text>
<text x="142.9" y="59.7">MCU_IN2_6</text>
<text x="142.9" y="54.2">MCU_IN2_2</text>
<text x="142.9" y="55.5">MCU_IN2_3</text>
<text x="142.9" y="56.9">MCU_IN2_4</text>
<text x="142.9" y="58.3">MCU_IN2_5</text>
<text x="157.7" y="55.2">[1]</text>
<text x="157.7" y="56.6">[1]</text>
<text x="157.7" y="57.9">[1]</text>
<text x="157.7" y="59.3">[1]</text>
<text x="163.6" y="55.2">IN2_2</text>
<text x="163.6" y="56.6">IN2_3</text>
<text x="163.6" y="57.9">IN2_4</text>
<text x="163.6" y="59.3">IN2_5</text>
<text x="173.9" y="55.3">IN</text>
<text x="173.9" y="56.7">IN</text>
<text x="173.9" y="58.1">IN</text>
<text x="173.9" y="59.4">IN</text>
<text x="181.3" y="59.7">IN2_6</text>
<text x="181.3" y="54.2">IN2_2</text>
<text x="181.3" y="55.5">IN2_3</text>
<text x="181.3" y="56.9">IN2_4</text>
<text x="181.3" y="58.3">IN2_5</text>
<text x="120.7" y="64.8">[1]</text>
<text x="120.7" y="60.7">[1]</text>
<text x="126.6" y="64.8">MCU_IN3_0</text>
<text x="126.7" y="60.8">MCU_IN2_6</text>
<text x="136.7" y="64.9">OUT</text>
<text x="136.9" y="60.8">IN</text>
<text x="142.9" y="63.8">MCU_IN3_0</text>
<text x="142.9" y="65.2">MCU_IN3_1</text>
<text x="157.7" y="64.8">[1]</text>
<text x="157.7" y="60.7">[1]</text>
<text x="163.6" y="64.8">IN3_0</text>
<text x="163.6" y="60.7">IN2_6</text>
<text x="173.8" y="64.9">OUT</text>
<text x="173.9" y="60.8">IN</text>
<text x="181.3" y="63.8">IN3_0</text>
<text x="181.3" y="65.2">IN3_1</text>
<text x="120.7" y="66.2">[1]</text>
<text x="126.6" y="66.2">MCU_IN3_1</text>
<text x="136.7" y="66.3">OUT</text>
<text x="157.7" y="66.2">[1]</text>
<text x="163.6" y="66.2">IN3_1</text>
<text x="173.8" y="66.3">OUT</text>
<text x="20.8" y="74.8">MCU_IN1_0</text>
<text x="20.8" y="76.1">MCU_IN1_2</text>
<text x="20.8" y="77.5">MCU_IN1_4</text>
<text x="44.2" y="74.8">MCU_IN1_1</text>
<text x="44.2" y="76.1">MCU_IN1_3</text>
<text x="44.2" y="77.5">MCU_IN1_5</text>
<text x="20.8" y="78.9">MCU_IN1_6</text>
<text x="20.8" y="80.3">MCU_IN2_1</text>
<text x="20.8" y="81.6">MCU_IN2_3</text>
<text x="20.8" y="83">MCU_IN2_5</text>
<text x="44.2" y="78.9">MCU_IN2_0</text>
<text x="44.2" y="80.3">MCU_IN2_2</text>
<text x="44.2" y="81.6">MCU_IN2_4</text>
<text x="44.2" y="83">MCU_IN2_6</text>
<text x="20.8" y="84.4">MCU_IN3_0</text>
<text x="44.2" y="84.4">MCU_IN3_1</text>
<text x="19.5" y="92.6">245_OUT1_0</text>
<text x="19.5" y="94">245_OUT1_2</text>
<text x="19.5" y="95.3">245_OUT1_4</text>
<text x="42.8" y="92.6">245_OUT1_1</text>
<text x="42.8" y="94">245_OUT1_3</text>
<text x="42.8" y="95.3">245_OUT1_5</text>
<text x="19.5" y="96.7">245_OUT1_6</text>
<text x="42.8" y="96.7">245_OUT1_7</text>
</g>
</svg>
